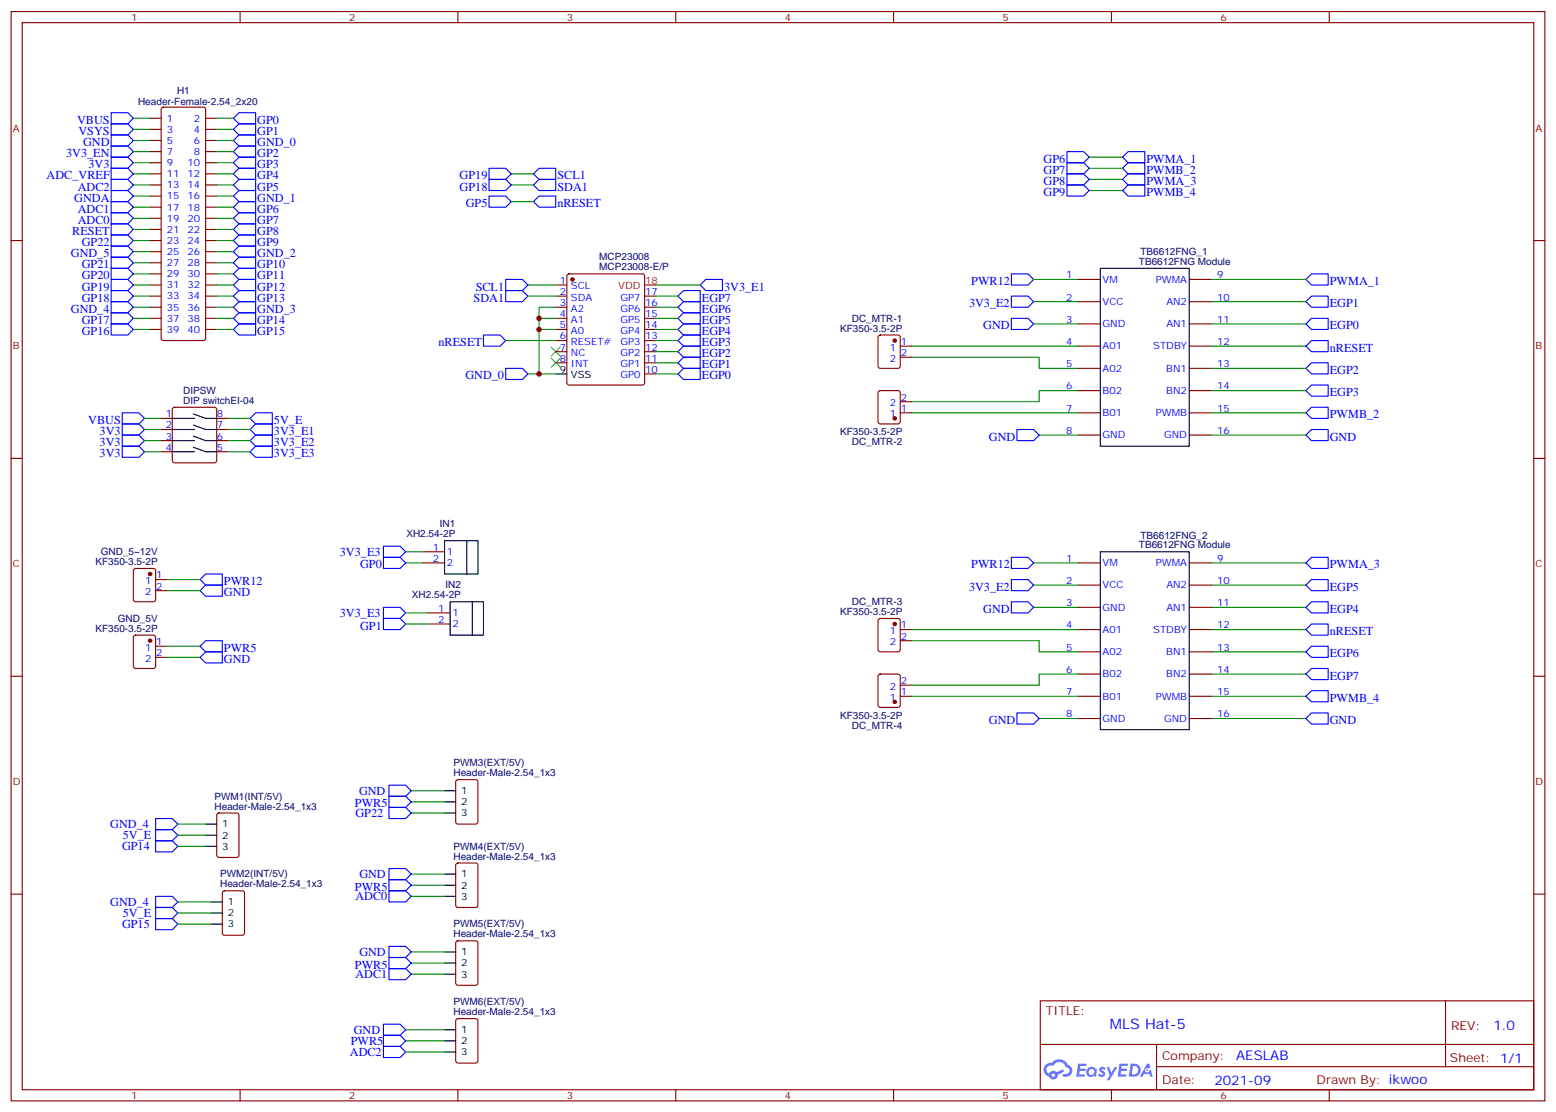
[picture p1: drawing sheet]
<svg xmlns="http://www.w3.org/2000/svg" width="494mm" height="353mm" viewBox="0 0 494 353" stroke-linecap="round" stroke-linejoin="round" font-family="sans-serif">
<g fill="none" stroke="#870000" stroke-width=".35">
<path d="M3.5 3.7h486.9v345.7h-486.9zM7.1 7.2h479.7v338.7h-479.7zM76.2 3.7v3.5M145.3 3.7v3.5M214.5 3.7v3.5M283.6 3.7v3.5M352.8 3.7v3.5M421.9 3.7v3.5M3.5 76.3h3.6M486.8 76.3h3.6M3.5 145.5h3.6M486.8 145.5h3.6"/>
<path d="M3.5 214.6h3.6M486.8 214.6h3.6M3.5 283.8h3.6M486.8 283.8h3.6M330.2 317.6h156.6v28.3h-156.6zM458.8 317.7v20.8M330.2 331.5h156.5M367.1 338.5h119.6M367.1 331.5v14.1M76.2 345.9v3.5M145.3 345.9v3.5M214.5 345.9v3.5"/>
<path d="M283.6 345.9v3.5M352.8 345.9v3.5M421.9 345.9v3.5"/>
</g>
<g fill="#5487ff">
<path d="M349.2 338.8a1.22 1.22 0 0 1 1.7 .3l-.4 .6a.47 .47 0 0 0-.3-.4 .47 .47 0 0 0-.5 .1l.1 .3a1.14 1.14 0 0 1 .8 1.7 1.14 1.14 0 0 1-1.9 0l-.2-.2 .5-.5 .7 .4a.29 .29 0 0 0 .3-.3 .29 .29 0 0 0-.2-.3 1.04 1.04 0 0 1-.6-1.7z"/>
<path d="M342.2 337.6h2.3l.4 .2-.2 .5h-1.8l-.1 .9h1.5l.3 .3-.3 .4h-1.6l-.2 1.1h1.7l.2 .4-.2 .3h-2.6z"/>
<path d="M355.3 337.6l2.7 .2-.1 .5h-1.8l-.2 .9h1.6l.3 .3-.4 .4h-1.6l-.1 1.1h1.7l.2 .4-.2 .3h-2.7z"/>
<path d="M364.1 337.6h.7l.3 1.2-.6 .3a.69 .69 0 0 0-1 .3 .69 .69 0 0 0 .4 1 .69 .69 0 0 0 .9-.6l.5-.3 .6 2.2h-.8l-.3-.9h-1.7l-.5 .9h-.8z"/>
<path d="M351.3 338.7h.8l.6 1.8 1.1-1.8h.9l-2.6 4.1h-.8l.9-1.5z"/>
<path d="M358.9 337.6l-.6 4.1h1.3a2.11 2.11 0 0 0 2.5-2.1 2.11 2.11 0 0 0-2.5-2zM359.6 338.3a1.43 1.43 0 0 1 1.6 1.6 1.43 1.43 0 0 1-2 1.1z"/>
<path d="M345.2 339.2a1.54 1.54 0 0 0-.1 2.1 1.54 1.54 0 0 0 2.1 .2l.7 .2 .3-2.3-.6-.3a1.49 1.49 0 0 0-2.4 .1zM345.4 340.2a.95 .95 0 0 1 1.9 0 .95 .95 0 0 1-1.9 0z"/>
<path d="M331.9 337.9a2.18 2.18 0 0 0 1.1 3.8 1.44 1.44 0 0 0 1.6 .9 1.44 1.44 0 0 0 1.2-1.5l2-1-.5-.7-1.9 .9a1.47 1.47 0 0 0-2.4 .5 1.39 1.39 0 0 1-.7-2 1.39 1.39 0 0 1 2-.4 2.12 2.12 0 0 1 2.2-1.4 2.12 2.12 0 0 1 1.9 1.7 1.14 1.14 0 0 1 1 1.5 1.14 1.14 0 0 1-1.6 .7 .43 .43 0 0 0-.5 .3 .43 .43 0 0 0 .4 .5 1.98 1.98 0 0 0 2.5-1.2 1.98 1.98 0 0 0-1.2-2.5 3.1 3.1 0 0 0-5.3-.7l-.9 .1zM333.8 341.2a.55 .55 0 0 1 1.1 0 .55 .55 0 0 1-1.1 0z"/>
<circle cx="364.1" cy="339.7" r=".26"/>
</g>
<g fill="none" stroke="#00f" stroke-width=".35">
<path d="M35.3 39.3h5.3l1.7 1.8-1.7 1.7h-5.3zM35.3 35.8h5.3l1.7 1.7-1.7 1.8h-5.3zM74.1 37.5l1.7-1.7h5.3v3.5h-5.3zM35.3 49.9h5.3l1.7 1.7-1.7 1.8h-5.3zM35.3 46.4h5.3l1.7 1.7-1.7 1.8h-5.3zM35.3 42.8h5.3l1.7 1.8-1.7 1.8h-5.3zM35.3 56.9h5.3l1.7 1.8-1.7 1.8h-5.3zM35.3 53.4h5.3l1.7 1.8-1.7 1.7h-5.3zM74.1 41.1l1.7-1.8h5.3v3.5h-5.3zM75.8 49.9h5.3v3.5h-5.3l-1.7-1.8zM75.8 42.8h5.3v3.6h-5.3l-1.7-1.8zM75.8 53.4h5.3v3.5h-5.3l-1.7-1.7z"/>
<path d="M75.8 56.9h5.3v3.6h-5.3l-1.7-1.8zM75.8 46.4h5.3v3.5h-5.3l-1.7-1.8zM155.2 53.4h5.3l1.8 1.8-1.8 1.7h-5.3zM155.2 56.9h5.3l1.8 1.8-1.8 1.8h-5.3zM171.1 53.4h5.3v3.5h-5.3l-1.8-1.7zM171.1 56.9h5.3v3.6h-5.3l-1.8-1.8zM338.7 48.1h5.3l1.7 1.8-1.7 1.7h-5.3zM338.7 51.6h5.3l1.7 1.8-1.7 1.8h-5.3zM338.7 58.7h5.3l1.7 1.8-1.7 1.7h-5.3zM338.7 55.2h5.3l1.7 1.7-1.7 1.8h-5.3zM358.1 48.1h5.3v3.5h-5.3l-1.8-1.7zM358.1 51.6h5.3v3.6h-5.3l-1.8-1.8z"/>
<path d="M358.1 58.7h5.3v3.5h-5.3l-1.8-1.7zM358.1 55.2h5.3v3.5h-5.3l-1.8-1.8zM35.3 74.6h5.3l1.7 1.7-1.7 1.8h-5.3zM35.3 71h5.3l1.7 1.8-1.7 1.8h-5.3zM35.3 78.1h5.3l1.7 1.8-1.7 1.7h-5.3zM35.3 60.5h5.3l1.7 1.7-1.7 1.8h-5.3zM35.3 64h5.3l1.7 1.8-1.7 1.7h-5.3zM35.3 67.5h5.3l1.7 1.8-1.7 1.7h-5.3zM74.1 65.8l1.7-1.8h5.3v3.5h-5.3zM74.1 69.3l1.7-1.8h5.3v3.5h-5.3zM74.1 72.8l1.7-1.8h5.3v3.6h-5.3zM74.1 62.2l1.7-1.7h5.3v3.5h-5.3z"/>
<path d="M75.8 78.1h5.3v3.5h-5.3l-1.7-1.7zM75.8 74.6h5.3v3.5h-5.3l-1.7-1.8zM155.2 62.2h5.3l1.8 1.8-1.8 1.8h-5.3zM171.1 62.2h5.3v3.6h-5.3l-1.8-1.8zM35.3 81.6h5.3l1.7 1.8-1.7 1.8h-5.3zM35.3 92.2h5.3l1.7 1.8-1.7 1.7h-5.3zM35.3 95.7h5.3l1.7 1.8-1.7 1.8h-5.3zM35.3 88.7h5.3l1.7 1.8-1.7 1.7h-5.3zM35.3 85.2h5.3l1.7 1.7-1.7 1.8h-5.3zM35.3 99.3h5.3l1.7 1.7-1.7 1.8h-5.3zM74.1 94l1.7-1.8h5.3v3.5h-5.3zM74.1 97.5l1.7-1.8h5.3v3.6h-5.3z"/>
<path d="M75.8 99.3h5.3v3.5h-5.3l-1.7-1.8zM75.8 81.6h5.3v3.6h-5.3l-1.7-1.8zM75.8 85.2h5.3v3.5h-5.3l-1.7-1.8zM75.8 88.7h5.3v3.5h-5.3l-1.7-1.7zM160.5 88.7h5.3l1.8 1.8-1.8 1.7h-5.3zM160.5 92.2h5.3l1.8 1.8-1.8 1.7h-5.3zM215.2 94l1.8-1.8h5.2v3.5h-5.2zM217 95.7h5.2v3.6h-5.2l-1.8-1.8zM217 99.3h5.2v3.5h-5.2l-1.8-1.8zM224 88.7h5.3v3.5h-5.3l-1.8-1.7zM321 94h5.3l1.8 1.7-1.8 1.8h-5.3zM321 86.9h5.3l1.8 1.8-1.8 1.8h-5.3z"/>
<path d="M416.3 94h5.3v3.5h-5.3l-1.8-1.8zM416.3 86.9h5.3v3.6h-5.3l-1.8-1.8zM35.3 102.8h5.3l1.7 1.8-1.7 1.7h-5.3zM75.8 102.8h5.3v3.5h-5.3l-1.7-1.7zM153.5 106.3h5.2l1.8 1.8-1.8 1.8h-5.2zM160.5 116.9h5.3l1.8 1.8-1.8 1.7h-5.3zM217 102.8h5.2v3.5h-5.2l-1.8-1.7zM217 116.9h5.2v3.5h-5.2l-1.8-1.7zM217 113.4h5.2v3.5h-5.2l-1.8-1.8zM217 109.9h5.2v3.5h-5.2l-1.8-1.8zM217 106.3h5.2v3.6h-5.2l-1.8-1.8zM321 101h5.3l1.8 1.8-1.8 1.8h-5.3z"/>
<path d="M416.3 115.1h5.3v3.6h-5.3l-1.8-1.8zM416.3 101h5.3v3.6h-5.3l-1.8-1.8zM416.3 108.1h5.3v3.5h-5.3l-1.8-1.7zM38.8 134.5h5.3l1.8 1.8-1.8 1.8h-5.3zM38.8 131h5.3l1.8 1.8-1.8 1.7h-5.3zM38.8 138.1h5.3l1.8 1.7-1.8 1.8h-5.3zM79.4 136.3l1.7-1.8h5.3v3.6h-5.3zM79.4 139.8l1.7-1.7h5.3v3.5h-5.3zM81.1 131h5.3v3.5h-5.3l-1.7-1.7zM322.8 136.3h5.3l1.7 1.8-1.7 1.7h-5.3zM416.3 129.3h5.3v3.5h-5.3l-1.8-1.8zM416.3 136.3h5.3v3.5h-5.3l-1.8-1.7z"/>
<path d="M416.3 122.2h5.3v3.5h-5.3l-1.8-1.7zM38.8 141.6h5.3l1.8 1.8-1.8 1.7h-5.3zM79.4 143.4l1.7-1.8h5.3v3.5h-5.3zM121.7 173.4h5.3l1.8 1.7-1.8 1.8h-5.3zM121.7 176.9h5.3l1.8 1.7-1.8 1.8h-5.3zM321 176.9h5.3l1.8 1.7-1.8 1.8h-5.3zM416.3 176.9h5.3v3.5h-5.3l-1.8-1.8zM65.3 182.2h5.3v3.5h-5.3l-1.8-1.8zM65.3 185.7h5.3v3.5h-5.3l-1.8-1.7zM121.7 196.3h5.3l1.8 1.7-1.8 1.8h-5.3zM121.7 192.8h5.3l1.8 1.7-1.8 1.8h-5.3zM321 183.9h5.3l1.8 1.8-1.8 1.8h-5.3z"/>
<path d="M321 191h5.3l1.8 1.8-1.8 1.7h-5.3zM416.3 191h5.3v3.5h-5.3l-1.8-1.7zM416.3 183.9h5.3v3.6h-5.3l-1.8-1.8zM416.3 198h5.3v3.6h-5.3l-1.8-1.8zM65.3 206.9h5.3v3.5h-5.3l-1.8-1.8zM65.3 203.3h5.3v3.6h-5.3l-1.8-1.8zM416.3 212.2h5.3v3.5h-5.3l-1.8-1.8zM416.3 205.1h5.3v3.5h-5.3l-1.8-1.7zM416.3 219.2h5.3v3.5h-5.3l-1.8-1.7zM322.8 226.3h5.3l1.7 1.7-1.7 1.8h-5.3zM416.3 226.3h5.3v3.5h-5.3l-1.8-1.8zM49.4 259.8h5.3l1.7 1.7-1.7 1.8h-5.3z"/>
<path d="M123.5 256.3h5.3l1.7 1.7-1.7 1.8h-5.3zM123.5 249.2h5.3l1.7 1.8-1.7 1.7h-5.3zM123.5 252.7h5.3l1.7 1.8-1.7 1.8h-5.3zM49.4 263.3h5.3l1.7 1.8-1.7 1.7h-5.3zM49.4 266.8h5.3l1.7 1.8-1.7 1.8h-5.3zM123.5 275.7h5.3l1.7 1.7-1.7 1.8h-5.3zM123.5 279.2h5.3l1.7 1.8-1.7 1.7h-5.3zM49.4 291.5h5.3l1.7 1.8-1.7 1.8h-5.3zM49.4 288h5.3l1.7 1.8-1.7 1.7h-5.3zM49.4 284.5h5.3l1.7 1.7-1.7 1.8h-5.3zM123.5 282.7h5.3l1.7 1.8-1.7 1.7h-5.3zM123.5 300.4h5.3l1.7 1.7-1.7 1.8h-5.3z"/>
<path d="M123.5 307.4h5.3l1.7 1.8-1.7 1.7h-5.3zM123.5 303.9h5.3l1.7 1.7-1.7 1.8h-5.3zM121.7 325h5.3l1.8 1.8-1.8 1.8h-5.3zM121.7 332.1h5.3l1.8 1.8-1.8 1.7h-5.3zM121.7 328.6h5.3l1.8 1.7-1.8 1.8h-5.3z"/>
</g>
<g fill="none" stroke="#870000" stroke-width=".35">
<path d="M47.6 37.5h3.6M51.4 34.2l.5-.2h12.7l.5 .2 .2 .5v72.7l-.3 .5-.4 .2h-12.7l-.5-.2-.2-.5v-72.7zM65.3 37.5h3.5M47.6 41.1h3.6M47.6 44.6h3.6M47.6 48.1h3.6M47.6 51.6h3.6M47.6 55.2h3.6M47.6 58.7h3.6M65.3 41.1h3.5M65.3 44.6h3.5M65.3 48.1h3.5"/>
<path d="M65.3 51.6h3.5M65.3 55.2h3.5M65.3 58.7h3.5M47.6 62.2h3.6M47.6 65.8h3.6M47.6 69.3h3.6M47.6 72.8h3.6M47.6 76.3h3.6M47.6 79.9h3.6M65.3 62.2h3.5M65.3 65.8h3.5M65.3 69.3h3.5"/>
<path d="M65.3 72.8h3.5M65.3 76.3h3.5M65.3 79.9h3.5M47.6 83.4h3.6M47.6 86.9h3.6M47.6 90.5h3.6M47.6 94h3.6M47.6 97.5h3.6M65.3 83.4h3.5M65.3 86.9h3.5M65.3 90.5h3.5M65.3 94h3.5"/>
<path d="M65.3 97.5h3.5M176.4 90.5h3.5M176.4 94h3.5M176.4 97.5h3.5M180.2 87.1l.4-.2h23.3l.5 .2 .2 .5v33.9l-.2 .5-.5 .2h-23.3l-.5-.2-.2-.5v-33.9zM204.6 94h3.5M204.6 97.5h3.5M342.2 88.7h7M342.2 95.7h7M377.5 88.7h7M377.5 95.7h7M47.6 101h3.6"/>
<path d="M47.6 104.6h3.6M65.3 101h3.5M65.3 104.6h3.5M176.4 101h3.5M176.4 104.6h3.5M176.4 108.1h3.5M176.4 111.6h3.5M176.4 115.1h3.5M204.6 101h3.5M204.6 104.6h3.5M204.6 108.1h3.5M204.6 111.6h3.5"/>
<path d="M204.6 115.1h3.5M204.6 118.7h3.5M278.9 106.5l.5-.2h5.6l.7 .5 .1 9.4-.5 .7h-5.9l-.7-.5v-9.4zM285.8 109.9h3.5M285.8 113.4h3.5M342.2 102.8h7M342.2 109.9h7M342.2 116.9h7M377.5 102.8h7M377.5 109.9h7M377.5 116.9h7M51.2 139.8h3.5"/>
<path d="M51.2 136.3h3.5M51.2 132.8h3.5M54.9 129.5l.5-.2h12.7l.5 .2 .2 .5v16.2l-.2 .5-.5 .2h-12.7l-.5-.2-.2-.5v-16.2zM68.8 139.8h3.5M68.8 136.3h3.5M68.8 132.8h3.5M278.9 124.2l.5-.2h5.6l.7 .4 .1 9.4-.5 .7h-5.9l-.7-.4v-9.4zM285.8 131h3.5M285.8 127.5h3.5M342.2 124h7M342.2 131h7M342.2 138.1h7"/>
<path d="M377.5 124h7M377.5 131h7M377.5 138.1h7M51.2 143.4h3.5M68.8 143.4h3.5M134.1 175.1h7M134.1 178.6h7M342.2 178.6h7M377.5 178.6h7M42.6 180.6l.4-.2h5.7l.6 .4 .1 9.5-.5 .6-5.9 .1-.6-.5-.1-9.4zM49.4 183.9h3.5M49.4 187.5h3.5"/>
<path d="M135.8 194.5h7.1M135.8 198h7.1M278.9 196.5l.5-.2h5.6l.7 .4 .1 9.5-.5 .6-5.9 .1-.7-.5v-9.4zM285.8 199.8h3.5M342.2 199.8h7M342.2 185.7h7M342.2 192.8h7M377.5 199.8h7M377.5 185.7h7M377.5 192.8h7M42.6 201.8l.4-.2h5.7l.6 .4 .1 9.5-.5 .6-5.9 .1-.6-.5-.1-9.4zM49.4 205.1h3.5"/>
<path d="M49.4 208.6h3.5M278.9 214.1l.5-.2h5.6l.7 .5 .1 9.4-.5 .7h-5.9l-.7-.5v-9.4zM285.8 217.5h3.5M285.8 203.3h3.5M342.2 206.9h7M342.2 213.9h7M377.5 206.9h7M377.5 213.9h7M285.8 221h3.5M342.2 221h7M342.2 228h7M377.5 221h7"/>
<path d="M377.5 228h7M69 258.2l.5-.2h5.6l.7 .5v12.9l-.4 .7h-5.9l-.7-.4v-13zM144.9 247.6l.4-.2h5.7l.6 .5 .1 12.9-.5 .7h-5.9l-.6-.4-.1-13zM144.9 274.1l.4-.2h5.7l.6 .4 .1 13-.5 .7h-5.9l-.6-.5-.1-12.9zM70.8 282.9l.5-.2h5.6l.7 .4v13l-.5 .7h-5.8l-.7-.4v-13zM144.9 298.8l.4-.2h5.7l.6 .4 .1 13-.5 .6-5.9 .1-.6-.5-.1-12.9zM144.9 323.5l.4-.2h5.7l.6 .4 .1 13-.5 .6-5.9 .1-.6-.5-.1-12.9z"/>
</g>
<g fill="none" stroke="#000" stroke-width=".35">
<path d="M349.2 85.2h28.3v56.4h-28.3zM176.4 118.7h3.5M54.7 132.8h7M54.7 136.3h7M54.7 139.8h7M61.4 131.4l3.9 1.4h3.5M61.4 134.9l3.9 1.4h3.5M61.4 138.4l3.9 1.4h3.5M54.7 143.4h7M61.4 142l3.9 1.4h3.5M141.1 171.6h7.1v10.6h-7.1zM148.2 171.6h3.5v10.6h-3.5"/>
<path d="M349.2 175.1h28.3v56.5h-28.3zM142.9 191h7v10.6h-7zM149.9 191h3.6v10.6h-3.6M141.1 258h3.5M141.1 251h3.5M141.1 254.5h3.5M65.3 268.6h3.5M65.3 261.5h3.5M65.3 265.1h3.5M141.1 277.4h3.5M67 293.3h3.6M67 286.2h3.6"/>
<path d="M67 289.8h3.6M141.1 284.5h3.5M141.1 281h3.5M141.1 309.2h3.5M141.1 302.1h3.5M141.1 305.6h3.5M141.1 333.9h3.5M141.1 326.8h3.5M141.1 330.3h3.5"/>
</g>
<g fill="none" stroke="#008700" stroke-width=".35">
<path d="M42.3 37.5h5.3M68.8 37.5h5.3M42.3 48.1h5.3M42.3 58.7h5.3M42.3 55.2h5.3M42.3 44.6h5.3M42.3 41.1h5.3M42.3 51.6h5.3M68.8 48.1h5.3M68.8 58.7h5.3M68.8 55.2h5.3M68.8 44.6h5.3"/>
<path d="M68.8 41.1h5.3M68.8 51.6h5.3M162.3 58.7h7M162.3 55.2h7M345.7 49.9h10.6M345.7 53.4h10.6M345.7 56.9h10.6M42.3 62.2h5.3M42.3 72.8h5.3M42.3 69.3h5.3M42.3 76.3h5.3M42.3 79.9h5.3"/>
<path d="M42.3 65.8h5.3M68.8 62.2h5.3M68.8 72.8h5.3M68.8 69.3h5.3M68.8 76.3h5.3M68.8 79.9h5.3M68.8 65.8h5.3M162.3 64h7M345.7 60.5h10.6M42.3 97.5h5.3M42.3 94h5.3M42.3 90.5h5.3"/>
<path d="M42.3 86.9h5.3M42.3 83.4h5.3M68.8 97.5h5.3M68.8 94h5.3M68.8 90.5h5.3M68.8 86.9h5.3M68.8 83.4h5.3M167.6 94h8.8M167.6 90.5h8.8M176.4 97.5h-5.3v21.2M208.1 97.5h7.1M208.1 94h7.1"/>
<path d="M208.1 90.5h14.1M328.1 88.7h14.1M328.1 95.7h14.1M384.5 88.7h30M384.5 95.7h30M42.3 104.6h5.3M42.3 101h5.3M68.8 104.6h5.3M68.8 101h5.3M160.5 108.1h15.9M167.6 118.7h8.8M171.1 104.6h5.3"/>
<path d="M171.1 101h5.3M208.1 104.6h7.1M208.1 101h7.1M208.1 118.7h7.1M208.1 108.1h7.1M208.1 111.6h7.1M208.1 115.1h7.1M289.3 113.4h40.5v3.5h12.4M289.3 109.9h52.9M328.1 102.8h14.1M384.5 102.8h30M384.5 109.9h30"/>
<path d="M384.5 116.9h30M45.9 132.8h5.3M45.9 136.3h5.3M45.9 139.8h5.3M72.3 132.8h7.1M72.3 136.3h7.1M72.3 139.8h7.1M289.3 131h52.9M329.8 138.1h12.4M342.2 124h-12.4v3.5h-40.5M384.5 124h30M384.5 131h30"/>
<path d="M384.5 138.1h30M45.9 143.4h5.3M72.3 143.4h7.1M128.8 178.6h5.3M128.8 175.1h5.3M328.1 178.6h14.1M384.5 178.6h30M52.9 183.9h10.6M52.9 187.5h10.6M128.8 194.5h7M128.8 198h7M289.3 199.8h52.9"/>
<path d="M328.1 192.8h14.1M328.1 185.7h14.1M384.5 199.8h30M384.5 192.8h30M384.5 185.7h30M52.9 208.6h10.6M52.9 205.1h10.6M289.3 203.3h40.5v3.6h12.4M342.2 213.9h-12.4v3.6h-40.5M384.5 213.9h30M384.5 206.9h30M289.3 221h52.9"/>
<path d="M329.8 228h12.4M384.5 228h30M384.5 221h30M130.5 251h10.6M130.5 254.5h10.6M130.5 258h10.6M56.4 268.6h8.9M56.4 265.1h8.9M56.4 261.5h8.9M130.5 277.4h10.6M56.4 289.8h10.6M56.4 286.2h10.6"/>
<path d="M56.4 293.3h10.6M130.5 281h10.6M130.5 284.5h10.6M130.5 302.1h10.6M130.5 305.6h10.6M130.5 309.2h10.6M128.8 326.8h12.3M128.8 330.3h12.3M128.8 333.9h12.3"/>
</g>
<g fill="#870000" stroke="#870000" stroke-width=".35">
<circle cx="47.6" cy="182.2" r=".53"/>
<circle cx="284" cy="108.1" r=".53"/>
<circle cx="284" cy="132.8" r=".53"/>
<circle cx="284" cy="222.7" r=".53"/>
<circle cx="284" cy="198" r=".53"/>
<circle cx="47.6" cy="203.3" r=".53"/>
<circle cx="181.7" cy="88.7" r=".53"/>
</g>
<path d="M175 113.7l2.8 2.9M175 110.2l2.8 2.8M177.8 113.7l-2.8 2.9M177.8 110.2l-2.8 2.8" fill="none" stroke="#3c3" stroke-width=".35"/>
<path d="M204.6 90.5h3.5" fill="none" stroke="#f00" stroke-width=".35"/>
<g fill="#c00">
<circle cx="171.1" cy="118.7" r=".88"/>
<circle cx="171.1" cy="101" r=".88"/>
<circle cx="171.1" cy="104.6" r=".88"/>
</g>
<text font-size="4.6" fill="#00f" x="352.3" y="326.7">MLS Hat-5</text>
<g font-size="4.2" fill="#00f">
<text x="474" y="326.9">1.0</text>
<text x="392.4" y="336.5">AESLAB</text>
<text x="385.5" y="344.3">2021-09</text>
</g>
<g font-size="3.9" fill="#00f">
<text x="24.5" y="39.3">VBUS</text>
<text x="81.7" y="39.3">GP0</text>
<text x="24.9" y="42.8">VSYS</text>
<text x="26.4" y="46.4">GND</text>
<text x="81.7" y="42.8">GP1</text>
<text x="81.7" y="46.4">GND_0</text>
<text x="21" y="49.9">3V3_EN</text>
<text x="28.1" y="53.4">3V3</text>
<text x="81.7" y="53.4">GP3</text>
<text x="81.7" y="49.9">GP2</text>
<text x="331.3" y="51.6">GP6</text>
<text x="363.9" y="51.6">PWMA_1</text>
<text x="14.8" y="56.9">ADC_VREF</text>
<text x="81.7" y="56.9">GP4</text>
<text x="145.9" y="56.9">GP19</text>
<text x="176.9" y="56.9">SCL1</text>
<text x="331.3" y="55.2">GP7</text>
<text x="331.3" y="58.7">GP8</text>
<text x="363.9" y="55.2">PWMB_2</text>
<text x="363.9" y="58.7">PWMA_3</text>
<text x="23.6" y="64">GNDA</text>
<text x="24.7" y="60.5">ADC2</text>
<text x="81.7" y="60.5">GP5</text>
<text x="81.7" y="64">GND_1</text>
<text x="145.9" y="60.5">GP18</text>
<text x="147.8" y="65.8">GP5</text>
<text x="176.9" y="60.5">SDA1</text>
<text x="176.9" y="65.8">nRESET</text>
<text x="331.3" y="62.2">GP9</text>
<text x="363.9" y="62.2">PWMB_4</text>
<text x="24.7" y="67.5">ADC1</text>
<text x="24.7" y="71">ADC0</text>
<text x="81.7" y="67.5">GP6</text>
<text x="81.7" y="71">GP7</text>
<text x="23" y="74.6">RESET</text>
<text x="81.7" y="74.6">GP8</text>
<text x="22.5" y="81.6">GND_5</text>
<text x="25.9" y="78.1">GP22</text>
<text x="81.7" y="81.6">GND_2</text>
<text x="81.7" y="78.1">GP9</text>
<text x="25.9" y="85.2">GP21</text>
<text x="25.9" y="88.7">GP20</text>
<text x="81.7" y="85.2">GP10</text>
<text x="81.7" y="88.7">GP11</text>
<text x="25.9" y="95.7">GP18</text>
<text x="25.9" y="92.2">GP19</text>
<text x="81.7" y="92.2">GP12</text>
<text x="81.7" y="95.7">GP13</text>
<text x="150.3" y="95.7">SDA1</text>
<text x="151" y="92.2">SCL1</text>
<text x="222.8" y="95.7">EGP7</text>
<text x="229.8" y="92.2">3V3_E1</text>
<text x="308.3" y="90.5">PWR12</text>
<text x="422.1" y="90.5">PWMA_1</text>
<text x="22.5" y="99.3">GND_4</text>
<text x="81.7" y="99.3">GND_3</text>
<text x="222.8" y="99.3">EGP6</text>
<text x="307.6" y="97.5">3V3_E2</text>
<text x="422.1" y="97.5">EGP1</text>
<text x="25.9" y="102.8">GP17</text>
<text x="25.9" y="106.3">GP16</text>
<text x="81.7" y="102.8">GP14</text>
<text x="81.7" y="106.3">GP15</text>
<text x="222.8" y="102.8">EGP5</text>
<text x="222.8" y="106.3">EGP4</text>
<text x="312.1" y="104.6">GND</text>
<text x="422.1" y="104.6">EGP0</text>
<text x="139.2" y="109.9">nRESET</text>
<text x="222.8" y="113.4">EGP2</text>
<text x="222.8" y="109.9">EGP3</text>
<text x="422.1" y="111.6">nRESET</text>
<text x="222.8" y="116.9">EGP1</text>
<text x="422.1" y="118.7">EGP2</text>
<text x="147.7" y="120.4">GND_0</text>
<text x="222.8" y="120.4">EGP0</text>
<text x="422.1" y="125.7">EGP3</text>
<text x="28" y="134.5">VBUS</text>
<text x="87" y="134.5">5V_E</text>
<text x="422.1" y="132.8">PWMB_2</text>
<text x="31.6" y="138.1">3V3</text>
<text x="31.6" y="141.6">3V3</text>
<text x="87" y="138.1">3V3_E1</text>
<text x="87" y="141.6">3V3_E2</text>
<text x="313.9" y="139.8">GND</text>
<text x="422.1" y="139.8">GND</text>
<text x="31.6" y="145.1">3V3</text>
<text x="87" y="145.1">3V3_E3</text>
<text x="107.9" y="176.4">3V3_E3</text>
<text x="71.1" y="185.7">PWR12</text>
<text x="114.3" y="180.4">GP0</text>
<text x="308.3" y="180.4">PWR12</text>
<text x="422.1" y="180.4">PWMA_3</text>
<text x="71.1" y="189.2">GND</text>
<text x="307.6" y="187.5">3V3_E2</text>
<text x="422.1" y="187.5">EGP5</text>
<text x="107.9" y="195.8">3V3_E3</text>
<text x="312.1" y="194.5">GND</text>
<text x="422.1" y="194.5">EGP4</text>
<text x="114.3" y="199.8">GP1</text>
<text x="422.1" y="201.6">nRESET</text>
<text x="71.1" y="206.9">PWR5</text>
<text x="422.1" y="208.6">EGP6</text>
<text x="71.1" y="210.4">GND</text>
<text x="422.1" y="215.7">EGP7</text>
<text x="422.1" y="222.7">PWMB_4</text>
<text x="313.9" y="229.8">GND</text>
<text x="422.1" y="229.8">GND</text>
<text x="112.7" y="256.3">PWR5</text>
<text x="114" y="252.2">GND</text>
<text x="35" y="262.8">GND_4</text>
<text x="112.8" y="259.3">GP22</text>
<text x="38.7" y="269.9">GP14</text>
<text x="39" y="266.3">5V_E</text>
<text x="114.1" y="278.7">GND</text>
<text x="35" y="287.5">GND_4</text>
<text x="112.7" y="282.7">PWR5</text>
<text x="112.8" y="285.7">ADC0</text>
<text x="39" y="291">5V_E</text>
<text x="38.7" y="294.6">GP15</text>
<text x="114.1" y="303.4">GND</text>
<text x="112.7" y="307.4">PWR5</text>
<text x="112.8" y="310.4">ADC1</text>
<text x="112.3" y="328">GND</text>
<text x="111" y="335.1">ADC2</text>
<text x="111.4" y="331.6">PWR5</text>
</g>
<g font-size="3.9" fill="#800">
<text x="332" y="322.2">TITLE:</text>
<text x="460.6" y="326.9">REV:</text>
<text x="368.9" y="336.4">Company:</text>
<text x="460.2" y="337">Sheet: 1/1</text>
<text x="368.9" y="344.1">Date:</text>
<text x="417.9" y="344.2">Drawn By: ikwoo</text>
</g>
<g font-size="3.2" fill="#800">
<text x="41.6" y="6.7">1</text>
<text x="110.8" y="6.7">2</text>
<text x="179.9" y="6.7">3</text>
<text x="249.1" y="6.7">4</text>
<text x="318.2" y="6.7">5</text>
<text x="387.3" y="6.7">6</text>
<text x="4.1" y="41.8">A</text>
<text x="487.4" y="41.8">A</text>
<text x="4.1" y="110.9">B</text>
<text x="487.4" y="110.9">B</text>
<text x="4.1" y="180.1">C</text>
<text x="487.4" y="180.1">C</text>
<text x="4.1" y="249.2">D</text>
<text x="487.4" y="249.2">D</text>
<text x="41.6" y="348.9">1</text>
<text x="110.8" y="348.9">2</text>
<text x="179.9" y="348.9">3</text>
<text x="249.1" y="348.9">4</text>
<text x="318.2" y="348.9">5</text>
<text x="387.3" y="348.9">6</text>
</g>
<g font-size="3.2" fill="#000080">
<text x="56.2" y="29.7">H1</text>
<text x="43.8" y="33.4">Header-Female-2.54_2x20</text>
<text x="190.2" y="82.6">MCP23008</text>
<text x="361.5" y="84">TB6612FNG Module</text>
<text x="362" y="81">TB6612FNG_1</text>
<text x="190.2" y="85.7">MCP23008-E/P</text>
<text x="266.7" y="105.3">KF350-3.5-2P</text>
<text x="270.4" y="102.1">DC_MTR-1</text>
<text x="58.2" y="125">DIPSW</text>
<text x="58.2" y="128.2">DIP switchEI-04</text>
<text x="266.7" y="138.1">KF350-3.5-2P</text>
<text x="270.4" y="141.3">DC_MTR-2</text>
<text x="139.6" y="167.4">IN1</text>
<text x="129" y="170.5">XH2.54-2P</text>
<text x="361.5" y="173.9">TB6612FNG Module</text>
<text x="362" y="171">TB6612FNG_2</text>
<text x="30.3" y="179.4">KF350-3.5-2P</text>
<text x="32" y="176.2">GND_5~12V</text>
<text x="130.8" y="189.9">XH2.54-2P</text>
<text x="141.4" y="186.8">IN2</text>
<text x="37.4" y="197.3">GND_5V</text>
<text x="266.7" y="195.2">KF350-3.5-2P</text>
<text x="270.4" y="192.1">DC_MTR-3</text>
<text x="30.3" y="200.5">KF350-3.5-2P</text>
<text x="266.7" y="228">KF350-3.5-2P</text>
<text x="270.4" y="231.2">DC_MTR-4</text>
<text x="143.9" y="243.2">PWM3(EXT/5V)</text>
<text x="144" y="246.4">Header-Male-2.54_1x3</text>
<text x="68.1" y="253.8">PWM1(INT/5V)</text>
<text x="68.1" y="257">Header-Male-2.54_1x3</text>
<text x="143.9" y="269.7">PWM4(EXT/5V)</text>
<text x="144" y="272.8">Header-Male-2.54_1x3</text>
<text x="69.9" y="278.5">PWM2(INT/5V)</text>
<text x="69.9" y="281.7">Header-Male-2.54_1x3</text>
<text x="143.9" y="294.4">PWM5(EXT/5V)</text>
<text x="144" y="297.5">Header-Male-2.54_1x3</text>
<text x="143.9" y="319.1">PWM6(EXT/5V)</text>
<text x="144" y="322.2">Header-Male-2.54_1x3</text>
</g>
<g font-size="3.2" fill="#00f">
<text x="52.9" y="38.6">1</text>
<text x="61.5" y="38.6">2</text>
<text x="52.9" y="42.1">3</text>
<text x="52.9" y="45.6">5</text>
<text x="61.5" y="42.1">4</text>
<text x="61.5" y="45.6">6</text>
<text x="52.9" y="49.2">7</text>
<text x="52.9" y="52.7">9</text>
<text x="59.5" y="52.7">10</text>
<text x="61.5" y="49.2">8</text>
<text x="52.9" y="56.2">11</text>
<text x="52.9" y="59.8">13</text>
<text x="59.5" y="56.2">12</text>
<text x="59.5" y="59.8">14</text>
<text x="52.9" y="63.3">15</text>
<text x="59.5" y="63.3">16</text>
<text x="52.9" y="66.8">17</text>
<text x="52.9" y="70.3">19</text>
<text x="59.5" y="66.8">18</text>
<text x="59.5" y="70.3">20</text>
<text x="52.9" y="73.9">21</text>
<text x="52.9" y="77.4">23</text>
<text x="59.5" y="73.9">22</text>
<text x="59.5" y="77.4">24</text>
<text x="52.9" y="80.9">25</text>
<text x="59.5" y="80.9">26</text>
<text x="52.9" y="84.5">27</text>
<text x="52.9" y="88">29</text>
<text x="59.5" y="84.5">28</text>
<text x="59.5" y="88">30</text>
<text x="338.4" y="88.3">1</text>
<text x="350" y="89.7">VM</text>
<text x="366.9" y="89.7">PWMA</text>
<text x="386.3" y="88.3">9</text>
<text x="52.9" y="91.5">31</text>
<text x="52.9" y="95">33</text>
<text x="59.5" y="91.5">32</text>
<text x="59.5" y="95">34</text>
<text x="177.7" y="90.1">1</text>
<text x="177.7" y="93.6">2</text>
<text x="181.2" y="91.9">SCL</text>
<text x="181.2" y="95.4">SDA</text>
<text x="196.9" y="95.4">GP7</text>
<text x="204.8" y="93.6">17</text>
<text x="338.4" y="95.4">2</text>
<text x="386.3" y="95.4">10</text>
<text x="52.9" y="98.6">35</text>
<text x="59.5" y="98.6">36</text>
<text x="177.7" y="97.2">3</text>
<text x="177.7" y="100.7">4</text>
<text x="181.2" y="98.9">A2</text>
<text x="196.9" y="98.9">GP6</text>
<text x="204.8" y="100.7">15</text>
<text x="204.8" y="97.2">16</text>
<text x="350" y="96.8">VCC</text>
<text x="370.2" y="96.8">AN2</text>
<text x="52.9" y="102.1">37</text>
<text x="52.9" y="105.6">39</text>
<text x="59.5" y="102.1">38</text>
<text x="59.5" y="105.6">40</text>
<text x="177.7" y="104.2">5</text>
<text x="177.7" y="107.7">6</text>
<text x="181.2" y="102.4">A1</text>
<text x="181.2" y="106">A0</text>
<text x="196.9" y="106">GP4</text>
<text x="196.9" y="102.4">GP5</text>
<text x="204.8" y="107.7">13</text>
<text x="204.8" y="104.2">14</text>
<text x="338.4" y="102.4">3</text>
<text x="350" y="103.9">GND</text>
<text x="370.2" y="103.9">AN1</text>
<text x="386.3" y="102.4">11</text>
<text x="177.7" y="111.3">7</text>
<text x="181.2" y="109.5">RESET#</text>
<text x="181.2" y="113">NC</text>
<text x="196.9" y="113">GP2</text>
<text x="196.9" y="109.5">GP3</text>
<text x="204.8" y="111.3">12</text>
<text x="282.4" y="111.3">1</text>
<text x="285.9" y="109.5">1</text>
<text x="285.9" y="113">2</text>
<text x="338.4" y="109.5">4</text>
<text x="350" y="110.9">A01</text>
<text x="366.1" y="110.9">STDBY</text>
<text x="386.3" y="109.5">12</text>
<text x="177.7" y="114.8">8</text>
<text x="181.2" y="116.6">INT</text>
<text x="196.9" y="116.6">GP1</text>
<text x="204.8" y="118.3">10</text>
<text x="204.8" y="114.8">11</text>
<text x="282.4" y="114.8">2</text>
<text x="338.4" y="116.6">5</text>
<text x="350" y="118">A02</text>
<text x="370.2" y="118">BN1</text>
<text x="386.3" y="116.6">13</text>
<text x="196.9" y="120.1">GP0</text>
<text x="338.4" y="123.6">6</text>
<text x="350" y="125">B02</text>
<text x="370.2" y="125">BN2</text>
<text x="386.3" y="123.6">14</text>
<text x="282.4" y="128.9">2</text>
<text x="285.9" y="130.7">1</text>
<text x="285.9" y="127.1">2</text>
<text x="338.4" y="130.7">7</text>
<text x="386.3" y="130.7">15</text>
<text x="52.7" y="136">2</text>
<text x="52.7" y="132.4">1</text>
<text x="68.8" y="136">7</text>
<text x="68.8" y="132.4">8</text>
<text x="282.4" y="132.4">1</text>
<text x="338.4" y="137.7">8</text>
<text x="350" y="132.1">B01</text>
<text x="366.9" y="132.1">PWMB</text>
<text x="386.3" y="137.7">16</text>
<text x="52.7" y="139.5">3</text>
<text x="52.7" y="143">4</text>
<text x="68.8" y="143">5</text>
<text x="68.8" y="139.5">6</text>
<text x="350" y="139.1">GND</text>
<text x="369.5" y="139.1">GND</text>
<text x="137.3" y="174.8">1</text>
<text x="137.3" y="178.3">2</text>
<text x="141.8" y="176.2">1</text>
<text x="141.8" y="179.7">2</text>
<text x="338.4" y="178.3">1</text>
<text x="350" y="179.7">VM</text>
<text x="366.9" y="179.7">PWMA</text>
<text x="386.3" y="178.3">9</text>
<text x="46.1" y="185.3">1</text>
<text x="49.6" y="183.6">1</text>
<text x="338.4" y="185.3">2</text>
<text x="386.3" y="185.3">10</text>
<text x="46.1" y="188.9">2</text>
<text x="49.6" y="187.1">2</text>
<text x="350" y="186.8">VCC</text>
<text x="370.2" y="186.8">AN2</text>
<text x="139.1" y="194.2">1</text>
<text x="139.1" y="197.7">2</text>
<text x="143.6" y="195.6">1</text>
<text x="338.4" y="192.4">3</text>
<text x="350" y="193.8">GND</text>
<text x="370.2" y="193.8">AN1</text>
<text x="386.3" y="192.4">11</text>
<text x="143.6" y="199.1">2</text>
<text x="282.4" y="201.2">1</text>
<text x="285.9" y="199.5">1</text>
<text x="285.9" y="203">2</text>
<text x="338.4" y="199.5">4</text>
<text x="350" y="200.9">A01</text>
<text x="366.1" y="200.9">STDBY</text>
<text x="386.3" y="199.5">12</text>
<text x="46.1" y="206.5">1</text>
<text x="49.6" y="204.8">1</text>
<text x="49.6" y="208.3">2</text>
<text x="282.4" y="204.8">2</text>
<text x="338.4" y="206.5">5</text>
<text x="350" y="207.9">A02</text>
<text x="370.2" y="207.9">BN1</text>
<text x="386.3" y="206.5">13</text>
<text x="46.1" y="210">2</text>
<text x="338.4" y="213.6">6</text>
<text x="350" y="215">B02</text>
<text x="370.2" y="215">BN2</text>
<text x="386.3" y="213.6">14</text>
<text x="282.4" y="218.9">2</text>
<text x="285.9" y="220.6">1</text>
<text x="285.9" y="217.1">2</text>
<text x="338.4" y="220.6">7</text>
<text x="386.3" y="220.6">15</text>
<text x="282.4" y="222.4">1</text>
<text x="338.4" y="227.7">8</text>
<text x="350" y="222">B01</text>
<text x="366.9" y="222">PWMB</text>
<text x="386.3" y="227.7">16</text>
<text x="350" y="229.1">GND</text>
<text x="369.5" y="229.1">GND</text>
</g>
<g font-size="3.2" fill="#f00">
<text x="196.2" y="91.9">VDD</text>
<text x="204.8" y="90.1">18</text>
</g>
<g font-size="3.2">
<text x="177.7" y="118.3">9</text>
<text x="181.2" y="120.1">VSS</text>
<text x="146.4" y="252">1</text>
<text x="146.4" y="255.6">2</text>
<text x="70.6" y="262.6">1</text>
<text x="146.4" y="259.1">3</text>
<text x="70.6" y="269.7">3</text>
<text x="70.6" y="266.1">2</text>
<text x="146.4" y="278.5">1</text>
<text x="72.3" y="287.3">1</text>
<text x="146.4" y="285.5">3</text>
<text x="146.4" y="282">2</text>
<text x="72.3" y="290.8">2</text>
<text x="72.3" y="294.4">3</text>
<text x="146.4" y="303.2">1</text>
<text x="146.4" y="310.2">3</text>
<text x="146.4" y="306.7">2</text>
<text x="146.4" y="327.9">1</text>
<text x="146.4" y="334.9">3</text>
<text x="146.4" y="331.4">2</text>
</g>
</svg>
